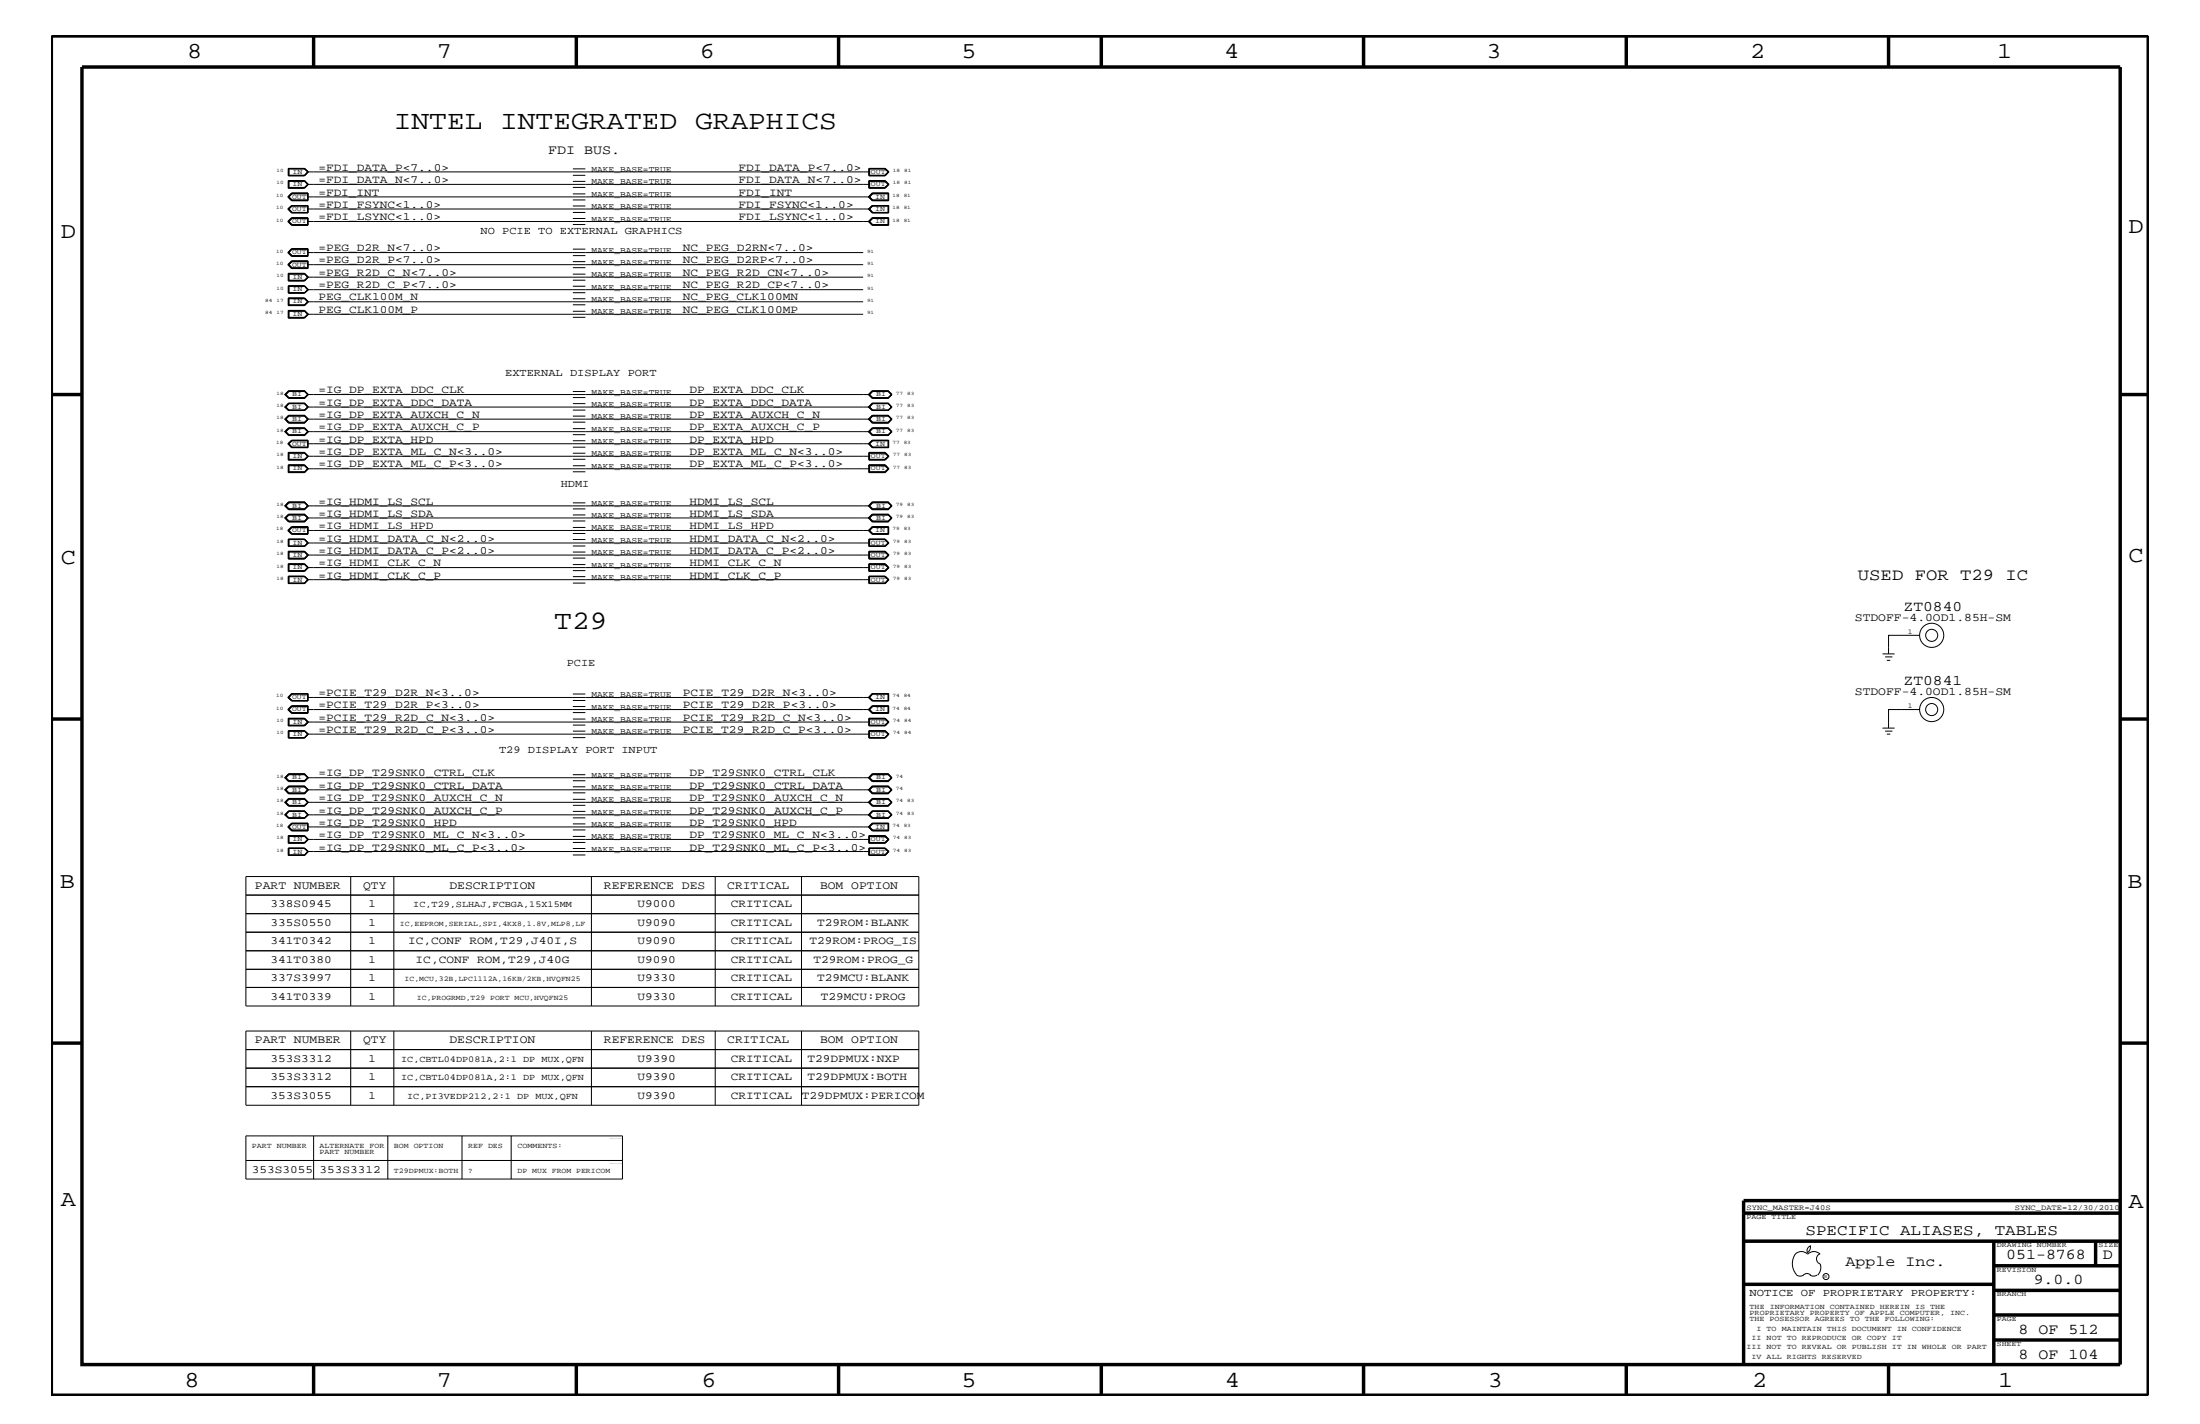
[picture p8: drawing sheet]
<svg xmlns="http://www.w3.org/2000/svg" width="432mm" height="279mm" viewBox="0 0 432 279" stroke-linecap="round" stroke-linejoin="round" font-family="sans-serif">
<g fill="none" stroke="#000" stroke-width=".2">
<path d="M56.6 35.4h3.2l.7 .8-.7 .7h-3.2zM56.6 35.5h3.2l.7 .7-.7 .7h-3.2zM56.6 33v1.5M56.6 34.4h3.2M56.6 33.1h3.2M56.7 35.6h3.1l.6 .6-.6 .6h-3.1zM56.7 33.1v1.3M57.2 37.9h3.3v1.5h-3.3l-.7-.8zM57.2 37.9l-.6 .7 .6 .7h3.3M57.3 39.3l-.7-.7 .7-.6h3.1v1.3M59.8 33h-3.2v1.5h3.2M59.8 33l.7 .7-.7 .8"/>
<path d="M59.8 33l.7 .7M59.8 33.1l.7 .6M59.8 33.1l.6 .6M60.4 38h-3.1l-.6 .6 .6 .6h3.1M60.4 36.2h110.3M60.4 33.7l-.6 .7M60.4 33.7h110.3M60.4 38.6h110.3M60.5 33.7l-.7 .7M60.5 33.7l-.7 .8M112.4 36.8h2.5M112.4 35.6h2.5"/>
<path d="M112.4 34.4h2.5M112.4 33.1h2.5M112.4 39.2h2.5M112.4 38h2.5M170.5 35.4h3.2l.8 .8-.8 .7h-3.2zM170.6 33.1h3.1l.6 .6M170.6 33v1.5M170.7 35.6h3l.6 .6-.6 .6h-3zM170.7 33.1v1.3M171.2 37.9h3.2v1.5h-3.2l-.8-.8zM171.2 37.9l-.7 .7 .7 .7h3.2M171.3 39.3l-.7-.7 .7-.6h3v1.3"/>
<path d="M173.7 33.1l.6 .6M173.7 35.5h-3.1v1.4h3.1M173.7 33h-3.2v1.5h3.2M173.7 35.5l.7 .7-.7 .7M173.7 35.5l.6 .7M173.7 33l.8 .7-.8 .8M173.7 33l.7 .7-.7 .8M174.3 38h-3l-.6 .6 .6 .6h3M174.3 33.7l-.6 .7h-3.1M174.3 36.2l-.6 .7M174.3 33.7l-.6 .7M56.5 49.6l.7-.8h3.3v1.5h-3.3z"/>
<path d="M56.6 53.6h3.2l.7 .8-.7 .7h-3.2zM56.6 58.4h3.2l.7 .8-.7 .8h-3.2zM56.6 53.7h3.2l.7 .7-.7 .7h-3.2zM56.6 56.1v1.4M56.6 58.5h3.2l.7 .7-.7 .7h-3.2zM56.6 51.9l.7-.6h3.1v1.3h-3.1zM56.6 57.4h3.2M56.6 56.2h3.2M56.7 53.8h3.1l.6 .6-.6 .6h-3.1zM56.7 56.2v1.2M56.7 58.6h3.1l.6 .6-.6 .6h-3.1zM57.2 40.3h3.3v1.5h-3.3"/>
<path d="M57.2 42.7h3.3v1.5h-3.3l-.7-.7zM57.2 51.2h3.3v1.5h-3.3l-.7-.8zM57.2 48.8l-.6 .8 .6 .6h3.3M57.2 40.3l-.7 .7 .7 .8M57.2 40.3l-.6 .7 .6 .8M57.3 48.9l-.6 .7 .6 .6M57.3 51.3l-.6 .6 .6 .6h3.1M57.3 40.4l-.6 .6 .6 .7M57.3 40.4h3.1v1.3h-3.1M57.3 48.9h3.1v1.3h-3.1M57.3 48.9l-.7 .7 .7 .6M57.3 40.4l-.7 .6 .7 .7"/>
<path d="M57.3 42.8l-.7 .7 .7 .6M59.8 56.1h-3.2v1.4h3.2M59.8 56.1l.7 .7-.7 .7M59.8 56.1l.7 .7M59.8 56.2l.7 .6M59.8 56.2l.6 .6M60.4 42.9h-3.1l-.6 .6 .6 .6h3.1M60.4 42.8v1.3M60.4 49.6h109M60.4 51.9h109M60.4 54.4h109M60.4 56.8h109"/>
<path d="M60.4 56.8l-.6 .6M60.4 41h110.3M60.4 43.5h110.3M60.4 59.2h109M60.5 51.3h-3.3l-.6 .6 .6 .8M60.5 56.8l-.7 .6M60.5 56.8l-.7 .7M60.5 42.8h-3.3l-.6 .7 .6 .6h3.3M112.4 50.2h2.5M112.4 48.9h2.5M112.4 52.5h2.5M112.4 51.3h2.5"/>
<path d="M112.4 55h2.5M112.4 53.8h2.5M112.4 57.4h2.5M112.4 56.2h2.5M112.4 41.7h2.5M112.4 40.4h2.5M112.4 44.1h2.5M112.4 42.9h2.5M112.4 59.8h2.5M112.4 58.6h2.5M171.2 40.3h3.2v1.5h-3.2M171.2 42.7h3.2v1.5h-3.2l-.8-.7z"/>
<path d="M171.2 40.3l-.8 .7 .8 .8M171.2 40.3l-.7 .7 .7 .8M171.3 40.4l-.6 .6 .6 .7M171.3 40.4h3v1.3h-3M171.3 40.4l-.7 .6 .7 .7M171.3 42.8l-.7 .7 .7 .6M174.3 42.9h-3l-.6 .6 .6 .6h3M174.3 42.8v1.3M174.4 42.8h-3.2l-.7 .7 .7 .6h3.2M56.6 60.9h3.2l.7 .8-.7 .7h-3.2zM56.6 79.2h3.2l.7 .7-.7 .6h-3.2l-.6-.6zM56.6 79.1h3.2l.7 .8"/>
<path d="M56.6 79.1h3.2l.7 .8-.7 .6h-3.2M56.6 79.1l-.7 .8 .7 .6M56.6 79.1l-.6 .8 .6 .6M56.6 76.7h3.2l.7 .7-.7 .7h-3.2M56.6 76.7h3.2l.7 .7-.7 .8h-3.2l-.7-.8zM56.6 76.7l-.6 .7 .6 .7M56.6 61h3.2l.7 .7-.7 .6h-3.2zM56.7 61.1h3.1l.6 .6-.6 .6h-3.1zM60.4 79.9l-.6 .6h-3.1l-.6-.6 .6-.7h3.1l.6 .7h110.3M60.4 77.4l-.6 .6h-3.1l-.6-.6 .6-.6h3.1l.6 .6h110.3M60.4 61.7h109M60.5 79.9l-.7 .6h-3.2"/>
<path d="M112.4 79.2h2.5M112.4 78h2.5M112.4 76.8h2.5M112.4 62.3h2.5M112.4 61.1h2.5M170.5 77.4l.7-.7h3.1l.7 .7-.7 .7h-3.1zM170.6 77.4l.7-.7h3l.7 .7-.7 .7h-3zM170.7 77.4l.6-.6h3l.6 .6-.6 .6h-3zM171.2 76.7h3.1l.8 .7-.8 .8h-3.1l-.8-.8zM171.2 79.1h3.1l.7 .8M171.2 79.1h3.1l.8 .8-.8 .6h-3.1M171.2 79.1l-.8 .8 .8 .6"/>
<path d="M171.2 79.1l-.7 .8 .7 .6M171.3 79.2h3l.6 .7-.6 .6h-3M171.3 79.2h3l.7 .7M171.3 79.2l-.7 .7 .7 .6M171.3 79.2l-.6 .7 .6 .6M175 79.9l-.7 .6h-3M175 79.9l-.7 .6h-3.1M55.9 84.7l.7-.8h3.2l.7 .8-.7 .8h-3.2zM56.6 88.8h3.2l.7 .7-.7 .8h-3.2zM56.6 91.2h3.2l.7 .8-.7 .7h-3.2zM56.6 81.6h3.2l.7 .6M56.6 81.6l-.6 .6 .6 .7h3.2l.7-.7"/>
<path d="M56.6 81.5h3.2l.7 .7-.7 .8h-3.2l-.7-.8zM56.6 81.6l-.6 .6 .6 .8M56.6 84h3.2l.7 .7-.7 .7h-3.2M56.6 84l-.6 .7 .6 .7M56.6 98.6h3.2l.7 .7-.7 .6h-3.2l-.6-.6zM56.6 98.5h3.2l.7 .8M56.6 98.5l-.6 .8 .6 .6h3.2l.7-.6M56.6 98.5h3.2l.7 .8-.7 .7h-3.2l-.7-.7zM56.6 88.8h3.2l.7 .7-.7 .7h-3.2zM56.6 91.2v1.5h3.2l.7-.7M56.6 91.3h3.2l.7 .7M56.7 88.9h3.1l.6 .6-.6 .6h-3.1z"/>
<path d="M56.7 91.4h3.1l.6 .6-.6 .6h-3.1zM57.2 86.4h3.3v1.4h-3.3M57.2 86.4l-.7 .7 .7 .7M57.2 86.4l-.6 .7 .6 .7M57.3 86.5l-.6 .6 .6 .6M57.3 86.5h3.1v1.2h-3.1M57.3 86.5l-.7 .6 .7 .6M59.8 91.2l.7 .8M60.4 82.2l-.6 .6h-3.1l-.6-.6 .6-.6h3.1l.6 .6h110.3M60.4 84.7l-.6 .6h-3.1l-.6-.6 .6-.6h3.1l.6 .6h110.3M60.4 99.3l-.6 .6h-3.1l-.6-.6 .6-.6h3.1l.6 .6h110.3M60.4 87.1h110.3"/>
<path d="M60.4 92h110.3M60.4 89.5h110.3M60.5 82.2l-.7 .8h-3.2M112.4 87.7h2.5M112.4 86.5h2.5M112.4 92.6h2.5M112.4 91.4h2.5M112.4 90.1h2.5M112.4 88.9h2.5M112.4 99.9h2.5M112.4 98.7h2.5M112.4 80.5h2.5"/>
<path d="M112.4 82.8h2.5M112.4 81.6h2.5M112.4 85.3h2.5M112.4 84.1h2.5M170.4 84.7l.8-.8h3.1l.8 .8-.8 .8h-3.1zM170.5 84.7l.7-.7h3.1l.7 .7-.7 .7h-3.1zM170.5 88.8h3.2l.8 .7-.8 .8h-3.2zM170.5 91.2h3.2l.8 .8-.8 .7h-3.2zM170.6 84.7l.7-.7h3l.7 .7-.7 .7h-3zM170.6 82.2l.7-.6h3l.7 .6-.7 .7h-3zM170.6 91.2v1.5h3.1M170.6 91.3h3.1l.6 .7"/>
<path d="M170.7 84.7l.6-.6h3l.6 .6-.6 .6h-3zM170.7 82.2l.6-.6h3l.6 .6-.6 .6h-3zM170.7 99.3l.6-.6h3l.6 .6-.6 .6h-3zM170.7 88.9h3l.6 .6-.6 .6h-3zM170.7 91.4h3l.6 .6-.6 .6h-3zM171.2 81.5h3.1l.8 .7-.8 .8h-3.1l-.8-.8zM171.2 98.5h3.1l.7 .8M171.2 98.5l-.7 .8 .7 .6h3.1l.7-.6M171.2 98.5h3.1l.8 .8-.8 .7h-3.1l-.8-.7zM171.2 86.4h3.2v1.4h-3.2M171.2 86.4l-.8 .7 .8 .7M171.2 86.4l-.7 .7 .7 .7"/>
<path d="M171.3 86.5l-.6 .6 .6 .6M171.3 86.5h3v1.2h-3M171.3 86.5l-.7 .6 .7 .6M173.7 88.8h-3.1v1.4h3.1M173.7 91.2l.7 .8-.7 .7M173.7 88.8l.7 .7-.7 .7M173.7 88.8l.6 .7M174.3 92l-.6 .7M174.3 89.5l-.6 .7M175 82.2l-.7-.6h-3.1l-.7 .6 .7 .8M175 82.2l-.7 .8h-3.1M175 99.3l-.7-.7h-3l-.7 .7 .7 .6"/>
<path d="M175 99.3l-.7 .6h-3M55.9 101.6l.7-.7h3.2l.7 .7-.7 .8h-3.2zM56 101.6l.6-.6h3.2l.7 .6-.7 .7h-3.2zM56.6 108.1h3.2l.7 .8-.7 .8h-3.2zM56.6 110.6h3.2l.7 .8-.7 .7h-3.2zM56.6 105.8v1.4M56.6 110.7h3.2l.7 .7-.7 .6h-3.2zM56.6 113.1v1.4M56.6 107.1h3.2M56.6 105.9h3.2M56.6 114.4h3.2M56.6 113.1h3.2"/>
<path d="M56.7 105.9v1.2M56.7 108.3h3.1l.6 .6-.6 .6h-3.1zM56.7 110.8h3.1l.6 .6-.6 .6h-3.1zM56.7 113.1v1.3M57.2 103.3h3.3v1.5h-3.3l-.7-.7zM57.3 103.4l-.7 .7 .7 .7M59.8 105.8h-3.2v1.4h3.2M59.8 113.1h-3.2v1.4h3.2M59.8 105.8l.7 .7-.7 .7M59.8 105.8l.7 .7M59.8 105.9l.7 .6M59.8 105.9l.6 .6"/>
<path d="M59.8 113.1l.7 .6-.7 .8M59.8 113.1l.7 .6M59.8 113.1l.6 .6M60.4 101.6l-.6 .6h-3.1l-.6-.6 .6-.6h3.1l.6 .6h110.3M60.4 103.5h-3.1l-.6 .6 .6 .6h3.1M60.4 103.4v1.4M60.4 106.5h110.3M60.4 108.9h110.3M60.4 104.1h110.3M60.4 113.7h110.3M60.4 106.5l-.6 .6M60.4 113.7l-.6 .7"/>
<path d="M60.4 111.4h110.3M60.5 101.6l-.7-.6h-3.2l-.6 .6 .6 .8M60.5 101.6l-.7 .8h-3.2M60.5 108.9l-.7-.7h-3.2v1.5M60.5 108.9l-.7 .7h-3.2M60.5 103.4h-3.3l-.6 .7 .6 .7h3.3M60.5 108.9l-.7 .8M60.5 106.5l-.7 .6M60.5 106.5l-.7 .7M60.5 113.7l-.7 .7M60.5 113.7l-.7 .8M112.4 107.1h2.5"/>
<path d="M112.4 105.9h2.5M112.4 109.5h2.5M112.4 108.3h2.5M112.4 104.7h2.5M112.4 103.5h2.5M112.4 114.4h2.5M112.4 113.1h2.5M112.4 112h2.5M112.4 110.8h2.5M112.4 102.2h2.5M112.4 101h2.5M170.4 101.6l.8-.7h3.1l.8 .7-.8 .8h-3.1z"/>
<path d="M170.5 108.1h3.2l.8 .8-.8 .8h-3.2zM170.5 110.6h3.2l.8 .8-.8 .7h-3.2zM170.6 105.8v1.4M170.6 113.1v1.4M170.6 105.9h3.1l.6 .6M170.6 113.1h3.1l.6 .6M170.7 101.6l.6-.6h3l.6 .6-.6 .6h-3zM170.7 105.9v1.2M170.7 108.3h3l.6 .6-.6 .6h-3zM170.7 110.8h3l.6 .6-.6 .6h-3zM170.7 113.1v1.3M171.2 103.3h3.2v1.5h-3.2l-.8-.7z"/>
<path d="M171.3 101h3l.7 .6M171.3 101l-.7 .6 .7 .7h3l.7-.7M171.3 103.4l-.7 .7 .7 .7M173.7 105.9l.6 .6M173.7 113.1l.6 .6M173.7 105.8h-3.2v1.4h3.2M173.7 113.1h-3.2v1.4h3.2M173.7 108.2h-3.1v1.5M173.7 110.7h-3.1v1.3h3.1M173.7 105.8l.8 .7-.8 .7M173.7 105.8l.7 .7-.7 .7M173.7 108.2l.7 .7-.7 .8"/>
<path d="M173.7 108.2l.6 .7M173.7 113.1l.8 .6-.8 .8M173.7 113.1l.7 .6-.7 .8M173.7 110.7l.7 .7-.7 .6M173.7 110.7l.6 .7M174.3 103.5h-3l-.6 .6 .6 .6h3M174.3 103.4v1.4M174.3 106.5l-.6 .6h-3.1M174.3 106.5l-.6 .6M174.3 108.9l-.6 .7h-3.1M174.3 113.7l-.6 .7h-3.1M174.3 113.7l-.6 .7"/>
<path d="M174.3 111.4l-.6 .6M174.4 103.4h-3.2l-.7 .7 .7 .7h3.2M175 101.6l-.7-.6h-3.1l-.7 .6 .7 .8M175 101.6l-.7 .8h-3.1M56.5 139.2l.7-.7h3.3v1.5h-3.3zM57.2 136.1h3.3v1.4h-3.3M57.2 136.1l-.7 .7 .7 .7M57.2 136.1l-.6 .7 .6 .7M57.3 136.2l-.6 .6 .6 .6M57.3 136.2h3.1v1.2h-3.1M57.3 136.2l-.7 .6 .7 .6M57.3 138.5l-.7 .7 .7 .7"/>
<path d="M60.4 138.6h-3.1l-.6 .6 .6 .6h3.1M60.4 139.2h110.3M60.4 136.8h110.3M60.4 138.5v1.4M60.5 138.5h-3.3l-.6 .7 .6 .7h3.3M112.4 139.8h2.5M112.4 138.6h2.5M112.4 137.4h2.5M112.4 136.2h2.5M171.2 138.5h3.2v1.5h-3.2l-.8-.8zM171.2 136.1h3.2v1.4h-3.2M171.2 136.1l-.8 .7 .8 .7"/>
<path d="M171.2 136.1l-.7 .7 .7 .7M171.3 136.2l-.6 .6 .6 .6M171.3 138.5l-.7 .7 .7 .7M171.3 136.2h3v1.2h-3M171.3 136.2l-.7 .6 .7 .6M174.3 138.6h-3l-.6 .6 .6 .6h3M174.3 138.5v1.4M174.4 138.5h-3.2l-.7 .7 .7 .7h3.2M369.5 128.3h2.4M370 128.9h1.4M370.3 129.6h.7M376.8 124.7h-6.1v3.6"/>
<path d="M376.8 139.2h-6.1v3.7M55.9 157.4l.7-.7h3.2l.7 .7-.7 .8h-3.2zM56.6 140.9h3.2l.7 .8-.7 .7h-3.2zM56.6 159.2h3.2l.7 .7-.7 .6h-3.2l-.6-.6zM56.6 159.1h3.2l.7 .8M56.6 159.1h3.2l.7 .8-.7 .7h-3.2M56.6 159.1l-.7 .8 .7 .7M56.6 159.1l-.6 .8 .6 .7M56.6 156.7h3.2l.7 .7-.7 .7h-3.2M56.6 156.7l-.6 .7 .6 .7M56.6 154.4h3.2l.7 .6-.7 .6h-3.2l-.6-.6zM56.6 154.2h3.2l.7 .8-.7 .7h-3.2l-.7-.7z"/>
<path d="M56.6 151.9h3.2l.7 .7-.7 .6h-3.2l-.6-.6zM56.6 151.8h3.2l.7 .8M56.6 151.8l-.6 .8 .6 .7h3.2l.7-.7M56.6 151.8h3.2l.7 .8-.7 .8h-3.2l-.7-.8zM56.6 141h3.2l.7 .7-.7 .7h-3.2zM56.6 143.4v1.4M56.6 144.7h3.2M56.6 143.5h3.2M56.7 141.1h3.1l.6 .6-.6 .6h-3.1zM56.7 143.5v1.2M59.8 143.4h-3.2v1.4h3.2M59.8 143.4l.7 .6-.7 .8"/>
<path d="M59.8 143.4l.7 .6M59.8 143.5l.7 .5M59.8 143.5l.6 .5M60.4 159.9l-.6 .6h-3.1l-.6-.6 .6-.7h3.1l.6 .7h110.3M60.4 157.4l-.6 .6h-3.1l-.6-.6 .6-.6h3.1l.6 .6h110.3M60.4 155l-.6 .6h-3.1l-.6-.6 .6-.6h3.1l.6 .6h110.3M60.4 152.6l-.6 .6h-3.1l-.6-.6 .6-.6h3.1l.6 .6h110.3M60.4 144h110.3M60.4 141.7h110.3M60.4 144l-.6 .7M60.5 159.9l-.7 .7h-3.2M60.5 155l-.7-.7h-3.2l-.6 .7 .6 .7"/>
<path d="M60.5 155l-.7 .7h-3.2M60.5 144l-.7 .7M60.5 144l-.7 .8M112.4 144.7h2.5M112.4 143.5h2.5M112.4 142.3h2.5M112.4 141.1h2.5M112.4 153.2h2.5M112.4 152h2.5M112.4 155.6h2.5M112.4 154.4h2.5M112.4 158h2.5"/>
<path d="M112.4 156.8h2.5M112.4 159.2h2.5M170.5 140.9h3.2l.8 .8-.8 .7h-3.2zM170.6 157.4l.7-.7h3l.7 .7-.7 .7h-3zM170.6 143.4v1.4M170.6 143.5h3.1l.6 .5M170.7 152.6l.6-.6h3l.6 .6-.6 .6h-3zM170.7 155l.6-.6h3l.6 .6-.6 .6h-3zM170.7 157.4l.6-.6h3l.6 .6-.6 .6h-3zM170.7 141.1h3l.6 .6-.6 .6h-3zM170.7 143.5v1.2M171.2 151.8h3.1l.7 .8"/>
<path d="M171.2 151.8l-.7 .8 .7 .7h3.1l.7-.7M171.2 151.8h3.1l.8 .8-.8 .8h-3.1l-.8-.8zM171.2 154.2h3.1l.8 .8-.8 .7h-3.1l-.8-.7zM171.2 156.7h3.1l.7 .7-.7 .7h-3.1l-.7-.7zM171.2 156.7h3.1l.8 .7-.8 .8h-3.1l-.8-.8zM171.2 159.1h3.1l.7 .8M171.2 159.1h3.1l.8 .8-.8 .7h-3.1M171.2 159.1l-.8 .8 .8 .7M171.2 159.1l-.7 .8 .7 .7M171.3 154.4h3l.7 .6M171.3 154.4l-.7 .6 .7 .6h3l.7-.6M171.3 159.2h3l.6 .7-.6 .6h-3"/>
<path d="M171.3 159.2h3l.7 .7M171.3 159.2l-.7 .7 .7 .6M171.3 159.2l-.6 .7 .6 .6M173.7 143.5l.6 .5M173.7 143.4h-3.2v1.4h3.2M173.7 143.4l.8 .6-.8 .8M173.7 143.4l.7 .6-.7 .8M173.7 141h-3.1v1.4h3.1M173.7 141l.7 .7-.7 .7M173.7 141l.6 .7M174.3 144l-.6 .7h-3.1M174.3 144l-.6 .7"/>
<path d="M174.3 141.7l-.6 .7M175 152.6l-.7-.7h-3l-.7 .7 .7 .6M175 152.6l-.7 .6h-3M175 155l-.7-.7h-3.1l-.7 .7 .7 .7M175 155l-.7 .7h-3.1M175 159.9l-.7 .6h-3M175 159.9l-.7 .7h-3.1M369.5 142.9h2.4M370 143.5h1.4M370.3 144h.7M48.3 175.6h132M48.3 179.3h132"/>
<path d="M48.3 172h132v25.4h-132zM56.5 162.2l.7-.7h3.3v1.5h-3.3zM56.6 163.9h3.2l.7 .8-.7 .8h-3.2zM56.6 164h3.2l.7 .7-.7 .7h-3.2zM56.6 166.4v1.4M56.6 167.8h3.2M56.6 166.5h3.2M56.7 164.1h3.1l.6 .6-.6 .6h-3.1zM56.7 166.5v1.3M57.3 161.6l-.7 .6 .7 .7h3.1v-1.3M59.8 166.4h-3.2v1.4h3.2M59.8 166.4l.7 .7-.7 .7"/>
<path d="M59.8 166.4l.7 .7M59.8 166.5l.7 .6M59.8 166.5l.6 .6M60.4 161.7h-3.1l-.6 .5 .6 .6h3.1M60.4 167.1h110.3M60.4 164.7h110.3M60.4 162.2h110.3M60.4 167.1l-.6 .7M60.5 161.6h-3.3l-.6 .6 .6 .8M60.5 167.1l-.7 .7M68.8 172v25.4M77.3 172v25.4"/>
<path d="M112.4 167.8h2.5M112.4 166.5h2.5M112.4 165.3h2.5M112.4 164.1h2.5M112.4 162.8h2.5M112.4 161.7h2.5M112.4 160.5h2.5M116.1 172v25.4M140.4 172v25.4M157.3 172v25.4M170.5 163.9h3.2l.8 .8-.8 .8h-3.2zM170.6 166.4v1.4"/>
<path d="M170.6 166.5h3.1l.6 .6M170.7 164.1h3l.6 .6-.6 .6h-3zM170.7 166.5v1.3M171.2 161.5h3.2v1.5h-3.2l-.8-.8zM171.3 161.6l-.7 .6 .7 .7h3v-1.3M173.7 166.5l.6 .6M173.7 166.4h-3.2v1.4h3.2M173.7 164h-3.1v1.4h3.1M173.7 166.4l.7 .7-.7 .7M173.7 166.4l.8 .7-.8 .7M173.7 164l.7 .7-.7 .7M173.7 164l.6 .7"/>
<path d="M174.3 161.7h-3l-.6 .5 .6 .6h3M174.3 167.1l-.6 .7h-3.1M174.3 167.1l-.6 .7M174.3 164.7l-.6 .7M174.4 161.6h-3.2l-.7 .6 .7 .8M48.3 182.9h132M48.3 186.5h132M48.3 190.2h132M48.3 193.7h132M48.3 202.3h132v14.6h-132zM48.3 205.9h132M48.3 209.6h132"/>
<path d="M48.3 213.2h132M68.8 202.3v14.6M77.3 202.3v14.6M116.1 202.3v14.6M140.4 202.3v14.6M157.3 202.3v14.6M48.3 222.9h73.9v8.4h-73.9zM48.3 227.7h73.9M61.6 222.9v8.4M76.1 222.9v8.4M90.7 222.9v8.4M100.3 222.9v8.4"/>
<path d="M352.3 246.1a1.69 1.69 0 0 1 2.5 0M352.4 246a3.3 3.3 0 0 0 .2 4.1M352.6 250.2l.7 .2 .7-.2M354 250.2l.7-.3 .7 .3M354.8 246.1a1.69 1.69 0 0 1 2.4 0M355.2 250.2l.7 .2 .7-.2M355.3 244.4v.3a1.18 1.18 0 0 1-.6 1.1M355.4 244.4a.99 .99 0 0 0-.6 1.4M357.2 246a1.04 1.04 0 0 0-.7 1 1.04 1.04 0 0 0 .7 1M357.3 248l.1 .7a2.11 2.11 0 0 1-.6 1.5"/>
<circle cx="379.1" cy="124.7" r="1.19"/>
<circle cx="379.1" cy="139.2" r="1.19"/>
<circle cx="379.1" cy="139.2" r="2.37"/>
<circle cx="379.1" cy="124.7" r="2.37"/>
<circle cx="358.4" cy="250.5" r=".59"/>
</g>
<g fill="none" stroke="#000" stroke-width=".68" stroke-linecap="butt">
<path d="M10.1 7.1h411.5v266.7h-411.5zM16.1 13.2h400v254.5h-400zM61.6 7.1v6.1M113.1 7.1v6.1M164.6 7.1v6.1M216.2 7.1v6.1M267.6 7.1v6.1M319.2 7.1v6.1M370.7 7.1v6.1M10.1 77.4h6M416.1 77.4h5.5M10.1 141.1h6"/>
<path d="M416.1 141.1h5.5M10.1 204.7h6M416.1 204.7h5.5M342.2 238h73.9M416.1 235.6h-73.9v32.1M342.2 243.5h73.9M342.2 252h49.1M391.3 243.5v24.2M391.3 258h24.8M391.3 253.2h24.8M391.3 248.4h24.8M411.3 243.5v4.9"/>
<path d="M61.6 267.7v6.1M113.1 267.7v6.1M164.6 267.7v6.1M216.2 268v5.8M267.6 267.7v6.1M319.2 267.7v6.1M370.7 267.7v6.1M391.3 262.9h24.8"/>
</g>
<g font-size="5.2">
<text x="77.3" y="25.3">INTEL INTEGRATED GRAPHICS</text>
<text x="108.8" y="123.5">T29</text>
</g>
<g font-size="4.5">
<text x="36.7" y="11.5">8</text>
<text x="85.8" y="11.5">7</text>
<text x="137.3" y="11.5">6</text>
<text x="188.7" y="11.5">5</text>
<text x="240.3" y="11.5">4</text>
<text x="291.8" y="11.5">3</text>
<text x="343.5" y="11.5">2</text>
<text x="392" y="11.5">1</text>
<text x="11.9" y="46.8">D</text>
<text x="417.7" y="45.7">D</text>
<text x="11.9" y="110.6">C</text>
<text x="417.7" y="110.3">C</text>
<text x="11.8" y="174.3">B</text>
<text x="417.6" y="174.2">B</text>
<text x="11.9" y="236.7">A</text>
<text x="417.7" y="237.1">A</text>
<text x="36.2" y="272.1">8</text>
<text x="85.8" y="272.1">7</text>
<text x="137.7" y="272.1">6</text>
<text x="188.7" y="272.1">5</text>
<text x="240.4" y="272.1">4</text>
<text x="292" y="272.1">3</text>
<text x="343.9" y="272.1">2</text>
<text x="392.2" y="272.1">1</text>
</g>
<text font-size="3.3" x="364.7" y="113.7">USED FOR T29 IC</text>
<g font-size="3">
<text x="354.4" y="242.3">SPECIFIC ALIASES, TABLES</text>
<text x="362.2" y="248.4">Apple Inc.</text>
<text x="393.7" y="247.1">051-8768</text>
<text x="399.2" y="252">9.0.0</text>
<text x="412.7" y="247.1">D</text>
<text x="396.2" y="261.6">8 OF 512</text>
<text x="396.2" y="266.6">8 OF 104</text>
</g>
<g font-size="2.9">
<text x="373.6" y="119.8">ZT0840</text>
<text x="373.6" y="134.4">ZT0841</text>
</g>
<text font-size="2.6" x="107.6" y="30.2">FDI BUS.</text>
<g font-size="2.3">
<text x="364.1" y="121.8">STDOFF-4.0OD1.85H-SM</text>
<text x="364.1" y="136.3">STDOFF-4.0OD1.85H-SM</text>
<text x="50" y="174.4">PART NUMBER</text>
<text x="71.3" y="174.4">QTY</text>
<text x="88.2" y="174.4">DESCRIPTION</text>
<text x="118.5" y="174.4">REFERENCE DES</text>
<text x="142.7" y="174.4">CRITICAL</text>
<text x="161" y="174.4">BOM OPTION</text>
<text x="50" y="204.7">PART NUMBER</text>
<text x="71.3" y="204.7">QTY</text>
<text x="88.2" y="204.7">DESCRIPTION</text>
<text x="118.5" y="204.7">REFERENCE DES</text>
<text x="142.7" y="204.7">CRITICAL</text>
<text x="161" y="204.7">BOM OPTION</text>
</g>
<g font-size="2.2">
<text x="62.5" y="35.9">=FDI_DATA_N&lt;7..0&gt;</text>
<text x="62.5" y="33.6">=FDI_DATA_P&lt;7..0&gt;</text>
<text x="144.9" y="33.6">FDI_DATA_P&lt;7..0&gt;</text>
<text x="144.9" y="35.9">FDI_DATA_N&lt;7..0&gt;</text>
<text x="62.5" y="38.4">=FDI_INT</text>
<text x="62.5" y="40.8">=FDI_FSYNC&lt;1..0&gt;</text>
<text x="144.9" y="38.4">FDI_INT</text>
<text x="144.9" y="40.8">FDI_FSYNC&lt;1..0&gt;</text>
<text x="62.5" y="43.2">=FDI_LSYNC&lt;1..0&gt;</text>
<text x="144.9" y="43.2">FDI_LSYNC&lt;1..0&gt;</text>
<text x="62.5" y="49.3">=PEG_D2R_N&lt;7..0&gt;</text>
<text x="62.5" y="51.7">=PEG_D2R_P&lt;7..0&gt;</text>
<text x="134" y="49.3">NC_PEG_D2RN&lt;7..0&gt;</text>
<text x="134" y="51.7">NC_PEG_D2RP&lt;7..0&gt;</text>
<text x="62.5" y="54.1">=PEG_R2D_C_N&lt;7..0&gt;</text>
<text x="62.5" y="56.6">=PEG_R2D_C_P&lt;7..0&gt;</text>
<text x="62.5" y="59">PEG_CLK100M_N</text>
<text x="134" y="54.1">NC_PEG_R2D_CN&lt;7..0&gt;</text>
<text x="134" y="56.6">NC_PEG_R2D_CP&lt;7..0&gt;</text>
<text x="134" y="59">NC_PEG_CLK100MN</text>
<text x="62.5" y="61.4">PEG_CLK100M_P</text>
<text x="134" y="61.4">NC_PEG_CLK100MP</text>
<text x="62.5" y="77.2">=IG_DP_EXTA_DDC_CLK</text>
<text x="135.3" y="77.2">DP_EXTA_DDC_CLK</text>
<text x="62.5" y="82">=IG_DP_EXTA_AUXCH_C_N</text>
<text x="62.5" y="79.6">=IG_DP_EXTA_DDC_DATA</text>
<text x="135.3" y="82">DP_EXTA_AUXCH_C_N</text>
<text x="135.3" y="79.6">DP_EXTA_DDC_DATA</text>
<text x="62.5" y="84.4">=IG_DP_EXTA_AUXCH_C_P</text>
<text x="62.5" y="86.9">=IG_DP_EXTA_HPD</text>
<text x="62.5" y="89.3">=IG_DP_EXTA_ML_C_N&lt;3..0&gt;</text>
<text x="135.3" y="84.4">DP_EXTA_AUXCH_C_P</text>
<text x="135.3" y="86.9">DP_EXTA_HPD</text>
<text x="135.3" y="89.3">DP_EXTA_ML_C_N&lt;3..0&gt;</text>
<text x="62.5" y="91.7">=IG_DP_EXTA_ML_C_P&lt;3..0&gt;</text>
<text x="135.3" y="91.7">DP_EXTA_ML_C_P&lt;3..0&gt;</text>
<text x="62.5" y="99">=IG_HDMI_LS_SCL</text>
<text x="62.5" y="101.4">=IG_HDMI_LS_SDA</text>
<text x="135.3" y="99">HDMI_LS_SCL</text>
<text x="135.3" y="101.4">HDMI_LS_SDA</text>
<text x="62.5" y="103.8">=IG_HDMI_LS_HPD</text>
<text x="62.5" y="106.3">=IG_HDMI_DATA_C_N&lt;2..0&gt;</text>
<text x="135.3" y="106.3">HDMI_DATA_C_N&lt;2..0&gt;</text>
<text x="135.3" y="103.8">HDMI_LS_HPD</text>
<text x="62.5" y="108.7">=IG_HDMI_DATA_C_P&lt;2..0&gt;</text>
<text x="62.5" y="111.1">=IG_HDMI_CLK_C_N</text>
<text x="62.5" y="113.6">=IG_HDMI_CLK_C_P</text>
<text x="135.3" y="111.1">HDMI_CLK_C_N</text>
<text x="135.3" y="108.7">HDMI_DATA_C_P&lt;2..0&gt;</text>
<text x="135.3" y="113.6">HDMI_CLK_C_P</text>
<text x="62.5" y="136.6">=PCIE_T29_D2R_N&lt;3..0&gt;</text>
<text x="134" y="136.6">PCIE_T29_D2R_N&lt;3..0&gt;</text>
<text x="62.5" y="139">=PCIE_T29_D2R_P&lt;3..0&gt;</text>
<text x="62.5" y="141.4">=PCIE_T29_R2D_C_N&lt;3..0&gt;</text>
<text x="62.5" y="143.9">=PCIE_T29_R2D_C_P&lt;3..0&gt;</text>
<text x="134" y="141.4">PCIE_T29_R2D_C_N&lt;3..0&gt;</text>
<text x="134" y="139">PCIE_T29_D2R_P&lt;3..0&gt;</text>
<text x="134" y="143.9">PCIE_T29_R2D_C_P&lt;3..0&gt;</text>
<text x="62.5" y="152.3">=IG_DP_T29SNK0_CTRL_CLK</text>
<text x="62.5" y="154.7">=IG_DP_T29SNK0_CTRL_DATA</text>
<text x="135.3" y="154.7">DP_T29SNK0_CTRL_DATA</text>
<text x="135.3" y="152.3">DP_T29SNK0_CTRL_CLK</text>
<text x="62.5" y="159.6">=IG_DP_T29SNK0_AUXCH_C_P</text>
<text x="62.5" y="157.2">=IG_DP_T29SNK0_AUXCH_C_N</text>
<text x="62.5" y="162">=IG_DP_T29SNK0_HPD</text>
<text x="135.3" y="162">DP_T29SNK0_HPD</text>
<text x="135.3" y="159.6">DP_T29SNK0_AUXCH_C_P</text>
<text x="135.3" y="157.2">DP_T29SNK0_AUXCH_C_N</text>
<text x="62.5" y="166.9">=IG_DP_T29SNK0_ML_C_P&lt;3..0&gt;</text>
<text x="62.5" y="164.5">=IG_DP_T29SNK0_ML_C_N&lt;3..0&gt;</text>
<text x="135.3" y="166.9">DP_T29SNK0_ML_C_P&lt;3..0&gt;</text>
<text x="135.3" y="164.5">DP_T29SNK0_ML_C_N&lt;3..0&gt;</text>
<text x="53.1" y="178">338S0945</text>
<text x="72.3" y="178">1</text>
<text x="125.1" y="178">U9000</text>
<text x="143.4" y="178">CRITICAL</text>
<text x="53.1" y="181.6">335S0550</text>
<text x="53.1" y="185.3">341T0342</text>
<text x="72.3" y="181.6">1</text>
<text x="72.3" y="185.3">1</text>
<text x="80.1" y="185.3">IC,CONF ROM,T29,J40I,S</text>
<text x="125.1" y="181.6">U9090</text>
<text x="125.1" y="185.3">U9090</text>
<text x="143.4" y="181.6">CRITICAL</text>
<text x="143.4" y="185.3">CRITICAL</text>
<text x="158.9" y="185.3">T29ROM:PROG_IS</text>
<text x="160.4" y="181.6">T29ROM:BLANK</text>
<text x="53.1" y="188.9">341T0380</text>
<text x="72.3" y="188.9">1</text>
<text x="81.6" y="188.9">IC,CONF ROM,T29,J40G</text>
<text x="125.1" y="188.9">U9090</text>
<text x="143.4" y="188.9">CRITICAL</text>
<text x="159.6" y="188.9">T29ROM:PROG_G</text>
<text x="53.1" y="192.6">337S3997</text>
<text x="53.1" y="196.2">341T0339</text>
<text x="72.3" y="192.6">1</text>
<text x="72.3" y="196.2">1</text>
<text x="125.1" y="192.6">U9330</text>
<text x="125.1" y="196.2">U9330</text>
<text x="143.4" y="192.6">CRITICAL</text>
<text x="143.4" y="196.2">CRITICAL</text>
<text x="160.4" y="192.6">T29MCU:BLANK</text>
<text x="161.1" y="196.2">T29MCU:PROG</text>
<text x="53.1" y="208.3">353S3312</text>
<text x="72.3" y="208.3">1</text>
<text x="125.1" y="208.3">U9390</text>
<text x="143.4" y="208.3">CRITICAL</text>
<text x="158.5" y="208.3">T29DPMUX:NXP</text>
<text x="53.1" y="211.9">353S3312</text>
<text x="53.1" y="215.6">353S3055</text>
<text x="72.3" y="211.9">1</text>
<text x="72.3" y="215.6">1</text>
<text x="125.1" y="211.9">U9390</text>
<text x="125.1" y="215.6">U9390</text>
<text x="143.4" y="211.9">CRITICAL</text>
<text x="143.4" y="215.6">CRITICAL</text>
<text x="157.4" y="215.6">T29DPMUX:PERICOM</text>
<text x="158.5" y="211.9">T29DPMUX:BOTH</text>
<text x="49.4" y="230.2">353S3055</text>
<text x="62.7" y="230.2">353S3312</text>
</g>
<g font-size="2.1">
<text x="94.3" y="45.9">NO PCIE TO EXTERNAL GRAPHICS</text>
<text x="99.1" y="73.8">EXTERNAL DISPLAY PORT</text>
<text x="110.1" y="95.6">HDMI</text>
<text x="111.3" y="130.8">PCIE</text>
<text x="98" y="147.7">T29 DISPLAY PORT INPUT</text>
<text x="343.4" y="254.4">NOTICE OF PROPRIETARY PROPERTY:</text>
</g>
<g font-size="1.8">
<text x="81.1" y="178">IC,T29,SLHAJ,FCBGA,15X15MM</text>
<text x="78.7" y="208.3">IC,CBTL04DP081A,2:1 DP MUX,QFN</text>
<text x="78.7" y="211.9">IC,CBTL04DP081A,2:1 DP MUX,QFN</text>
<text x="79.9" y="215.6">IC,PI3VEDP212,2:1 DP MUX,QFN</text>
</g>
<g font-size="1.7">
<text x="116.1" y="33.7">MAKE_BASE=TRUE</text>
<text x="116.1" y="36.2">MAKE_BASE=TRUE</text>
<text x="116.1" y="38.6">MAKE_BASE=TRUE</text>
<text x="116.1" y="41">MAKE_BASE=TRUE</text>
<text x="116.1" y="43.5">MAKE_BASE=TRUE</text>
<text x="116.1" y="49.6">MAKE_BASE=TRUE</text>
<text x="116.1" y="51.9">MAKE_BASE=TRUE</text>
<text x="116.1" y="54.4">MAKE_BASE=TRUE</text>
<text x="116.1" y="56.8">MAKE_BASE=TRUE</text>
<text x="116.1" y="59.2">MAKE_BASE=TRUE</text>
<text x="116.1" y="61.7">MAKE_BASE=TRUE</text>
<text x="116.1" y="77.4">MAKE_BASE=TRUE</text>
<text x="116.1" y="82.2">MAKE_BASE=TRUE</text>
<text x="116.1" y="79.9">MAKE_BASE=TRUE</text>
<text x="116.1" y="84.7">MAKE_BASE=TRUE</text>
<text x="116.1" y="87.1">MAKE_BASE=TRUE</text>
<text x="116.1" y="89.5">MAKE_BASE=TRUE</text>
<text x="116.1" y="92">MAKE_BASE=TRUE</text>
<text x="116.1" y="99.3">MAKE_BASE=TRUE</text>
<text x="116.1" y="101.6">MAKE_BASE=TRUE</text>
<text x="116.1" y="106.5">MAKE_BASE=TRUE</text>
<text x="116.1" y="104.1">MAKE_BASE=TRUE</text>
<text x="116.1" y="111.4">MAKE_BASE=TRUE</text>
<text x="116.1" y="108.9">MAKE_BASE=TRUE</text>
<text x="116.1" y="113.7">MAKE_BASE=TRUE</text>
<text x="116.1" y="136.8">MAKE_BASE=TRUE</text>
<text x="116.1" y="141.7">MAKE_BASE=TRUE</text>
<text x="116.1" y="139.2">MAKE_BASE=TRUE</text>
<text x="116.1" y="144">MAKE_BASE=TRUE</text>
<text x="116.1" y="155">MAKE_BASE=TRUE</text>
<text x="116.1" y="152.6">MAKE_BASE=TRUE</text>
<text x="116.1" y="159.9">MAKE_BASE=TRUE</text>
<text x="116.1" y="157.4">MAKE_BASE=TRUE</text>
<text x="116.1" y="162.2">MAKE_BASE=TRUE</text>
<text x="116.1" y="167.1">MAKE_BASE=TRUE</text>
<text x="116.1" y="164.7">MAKE_BASE=TRUE</text>
</g>
<g font-size="1.5">
<text x="342.8" y="237.4">SYNC_MASTER=J40S</text>
<text x="395.5" y="237.4">SYNC_DATE=12/30/2010</text>
</g>
<g font-size="1.4">
<text x="57.4" y="34.1">IN</text>
<text x="170.9" y="34.1">OUT</text>
<text x="57.3" y="41.4">OUT</text>
<text x="57.3" y="39">OUT</text>
<text x="57.4" y="36.5">IN</text>
<text x="170.9" y="36.5">OUT</text>
<text x="171.8" y="41.4">IN</text>
<text x="171.8" y="39">IN</text>
<text x="57.3" y="43.8">OUT</text>
<text x="171.8" y="43.8">IN</text>
<text x="57.3" y="49.9">OUT</text>
<text x="57.3" y="52.4">OUT</text>
<text x="57.4" y="54.7">IN</text>
<text x="57.4" y="57.2">IN</text>
<text x="57.4" y="59.5">IN</text>
<text x="57.4" y="62">IN</text>
<text x="57.3" y="77.8">BI</text>
<text x="172" y="77.8">BI</text>
<text x="57.3" y="82.7">BI</text>
<text x="57.3" y="80.2">BI</text>
<text x="172" y="80.2">BI</text>
<text x="172" y="82.7">BI</text>
<text x="57.3" y="87.5">OUT</text>
<text x="57.3" y="85">BI</text>
<text x="57.4" y="89.9">IN</text>
<text x="170.9" y="89.9">OUT</text>
<text x="171.8" y="87.5">IN</text>
<text x="172" y="85">BI</text>
<text x="57.4" y="92.3">IN</text>
<text x="170.9" y="92.3">OUT</text>
<text x="57.3" y="99.6">BI</text>
<text x="172" y="99.6">BI</text>
<text x="57.3" y="102.1">BI</text>
<text x="57.3" y="104.4">OUT</text>
<text x="57.4" y="106.9">IN</text>
<text x="170.9" y="106.9">OUT</text>
<text x="171.8" y="104.4">IN</text>
<text x="172" y="102.1">BI</text>
<text x="57.4" y="109.3">IN</text>
<text x="57.4" y="111.7">IN</text>
<text x="170.9" y="109.3">OUT</text>
<text x="170.9" y="111.7">OUT</text>
<text x="57.4" y="114.2">IN</text>
<text x="170.9" y="114.2">OUT</text>
<text x="374.4" y="124.4">1</text>
<text x="57.3" y="137.2">OUT</text>
<text x="171.8" y="137.2">IN</text>
<text x="57.3" y="139.6">OUT</text>
<text x="57.4" y="142">IN</text>
<text x="170.9" y="142">OUT</text>
<text x="171.8" y="139.6">IN</text>
<text x="374.4" y="139">1</text>
<text x="57.4" y="144.5">IN</text>
<text x="170.9" y="144.5">OUT</text>
<text x="57.3" y="155.4">BI</text>
<text x="57.3" y="152.9">BI</text>
<text x="172" y="152.9">BI</text>
<text x="172" y="155.4">BI</text>
<text x="57.3" y="160.2">BI</text>
<text x="57.3" y="157.8">BI</text>
<text x="172" y="157.8">BI</text>
<text x="172" y="160.2">BI</text>
<text x="57.3" y="162.7">OUT</text>
<text x="57.4" y="165">IN</text>
<text x="57.4" y="167.5">IN</text>
<text x="170.9" y="167.5">OUT</text>
<text x="170.9" y="165">OUT</text>
<text x="171.8" y="162.7">IN</text>
<text x="78.5" y="181.6">IC,EEPROM,SERIAL,SPI,4KX8,1.8V,MLP8,LF</text>
<text x="79.4" y="192.6">IC,MCU,32B,LPC1112A,16KB/2KB,HVQFN25</text>
<text x="81.8" y="196.2">IC,PROGRMD,T29 PORT MCU,HVQFN25</text>
<text x="49.4" y="225.3">PART NUMBER</text>
<text x="62.7" y="226.5">PART NUMBER</text>
<text x="62.7" y="225.3">ALTERNATE FOR</text>
<text x="77.3" y="225.3">BOM OPTION</text>
<text x="91.9" y="225.3">REF DES</text>
<text x="101.6" y="225.3">COMMENTS:</text>
<text x="77.3" y="230.2">T29DPMUX:BOTH</text>
<text x="91.9" y="230.2">?</text>
<text x="101.6" y="230.2">DP MUX FROM PERICOM</text>
<text x="342.8" y="239.2">PAGE TITLE</text>
<text x="391.9" y="244.7">DRAWING NUMBER</text>
<text x="411.9" y="244.7">SIZE</text>
<text x="391.9" y="249.5">REVISION</text>
<text x="343.4" y="256.8">THE INFORMATION CONTAINED HEREIN IS THE</text>
<text x="391.9" y="254.4">BRANCH</text>
<text x="343.4" y="259.3">THE POSESSOR AGREES TO THE FOLLOWING:</text>
<text x="343.4" y="258">PROPRIETARY PROPERTY OF APPLE COMPUTER, INC.</text>
<text x="343.8" y="262.9">II NOT TO REPRODUCE OR COPY IT</text>
<text x="344.8" y="261.1">I TO MAINTAIN THIS DOCUMENT IN CONFIDENCE</text>
<text x="391.9" y="259.3">PAGE</text>
<text x="342.8" y="264.7">III NOT TO REVEAL OR PUBLISH IT IN WHOLE OR PART</text>
<text x="343.8" y="266.6">IV ALL RIGHTS RESERVED</text>
<text x="391.9" y="264.1">SHEET</text>
</g>
<g font-size="1">
<text x="54.3" y="33.7">10</text>
<text x="175.3" y="33.7">18</text>
<text x="177.5" y="33.7">81</text>
<text x="54.2" y="38.6">10</text>
<text x="54.2" y="41">10</text>
<text x="54.3" y="36.2">10</text>
<text x="175.2" y="41">18</text>
<text x="175.2" y="38.6">18</text>
<text x="175.3" y="36.2">18</text>
<text x="177.4" y="41">81</text>
<text x="177.4" y="38.6">81</text>
<text x="177.5" y="36.2">81</text>
<text x="54.2" y="43.5">10</text>
<text x="175.2" y="43.5">18</text>
<text x="177.4" y="43.5">81</text>
<text x="54.2" y="49.6">10</text>
<text x="54.2" y="51.9">10</text>
<text x="170.2" y="49.6">91</text>
<text x="170.2" y="51.9">91</text>
<text x="52.1" y="59.2">84</text>
<text x="54.3" y="54.4">10</text>
<text x="54.3" y="56.8">10</text>
<text x="54.3" y="59.2">17</text>
<text x="170.2" y="54.4">91</text>
<text x="170.2" y="56.8">91</text>
<text x="170.2" y="59.2">91</text>
<text x="52.1" y="61.7">84</text>
<text x="54.3" y="61.7">17</text>
<text x="170.2" y="61.7">91</text>
<text x="54.3" y="77.4">18</text>
<text x="175.9" y="77.4">77</text>
<text x="178.1" y="77.4">83</text>
<text x="54.3" y="82.2">18</text>
<text x="54.3" y="79.9">18</text>
<text x="175.9" y="79.9">77</text>
<text x="175.9" y="82.2">77</text>
<text x="178.1" y="79.9">83</text>
<text x="178.1" y="82.2">83</text>
<text x="54.2" y="87.1">18</text>
<text x="54.3" y="89.5">18</text>
<text x="54.3" y="84.7">18</text>
<text x="175.2" y="87.1">77</text>
<text x="175.3" y="89.5">77</text>
<text x="175.9" y="84.7">77</text>
<text x="177.4" y="87.1">83</text>
<text x="177.5" y="89.5">83</text>
<text x="178.1" y="84.7">83</text>
<text x="54.3" y="92">18</text>
<text x="175.3" y="92">77</text>
<text x="177.5" y="92">83</text>
<text x="54.3" y="99.3">18</text>
<text x="54.3" y="101.6">18</text>
<text x="175.9" y="101.6">79</text>
<text x="175.9" y="99.3">79</text>
<text x="178.1" y="101.6">83</text>
<text x="178.1" y="99.3">83</text>
<text x="54.2" y="104.1">18</text>
<text x="54.3" y="106.5">18</text>
<text x="175.2" y="104.1">79</text>
<text x="175.3" y="106.5">79</text>
<text x="177.4" y="104.1">83</text>
<text x="177.5" y="106.5">83</text>
<text x="54.3" y="108.9">18</text>
<text x="54.3" y="113.7">18</text>
<text x="54.3" y="111.4">18</text>
<text x="175.3" y="108.9">79</text>
<text x="175.3" y="113.7">79</text>
<text x="175.3" y="111.4">79</text>
<text x="177.5" y="108.9">83</text>
<text x="177.5" y="113.7">83</text>
<text x="177.5" y="111.4">83</text>
<text x="54.2" y="136.8">10</text>
<text x="175.2" y="136.8">74</text>
<text x="177.4" y="136.8">84</text>
<text x="54.2" y="139.2">10</text>
<text x="54.3" y="141.7">10</text>
<text x="175.2" y="139.2">74</text>
<text x="175.3" y="141.7">74</text>
<text x="177.4" y="139.2">84</text>
<text x="177.5" y="141.7">84</text>
<text x="54.3" y="144">10</text>
<text x="175.3" y="144">74</text>
<text x="177.5" y="144">84</text>
<text x="54.3" y="155">18</text>
<text x="54.3" y="152.6">18</text>
<text x="175.9" y="152.6">74</text>
<text x="175.9" y="155">74</text>
<text x="54.3" y="159.9">18</text>
<text x="54.3" y="157.4">18</text>
<text x="175.9" y="159.9">74</text>
<text x="175.9" y="157.4">74</text>
<text x="178.1" y="159.9">83</text>
<text x="178.1" y="157.4">83</text>
<text x="54.2" y="162.2">18</text>
<text x="54.3" y="164.7">18</text>
<text x="54.3" y="167.1">18</text>
<text x="175.2" y="162.2">74</text>
<text x="175.3" y="167.1">74</text>
<text x="175.3" y="164.7">74</text>
<text x="177.4" y="162.2">83</text>
<text x="177.5" y="167.1">83</text>
<text x="177.5" y="164.7">83</text>
<text x="358.1" y="250.7">R</text>
</g>
</svg>
